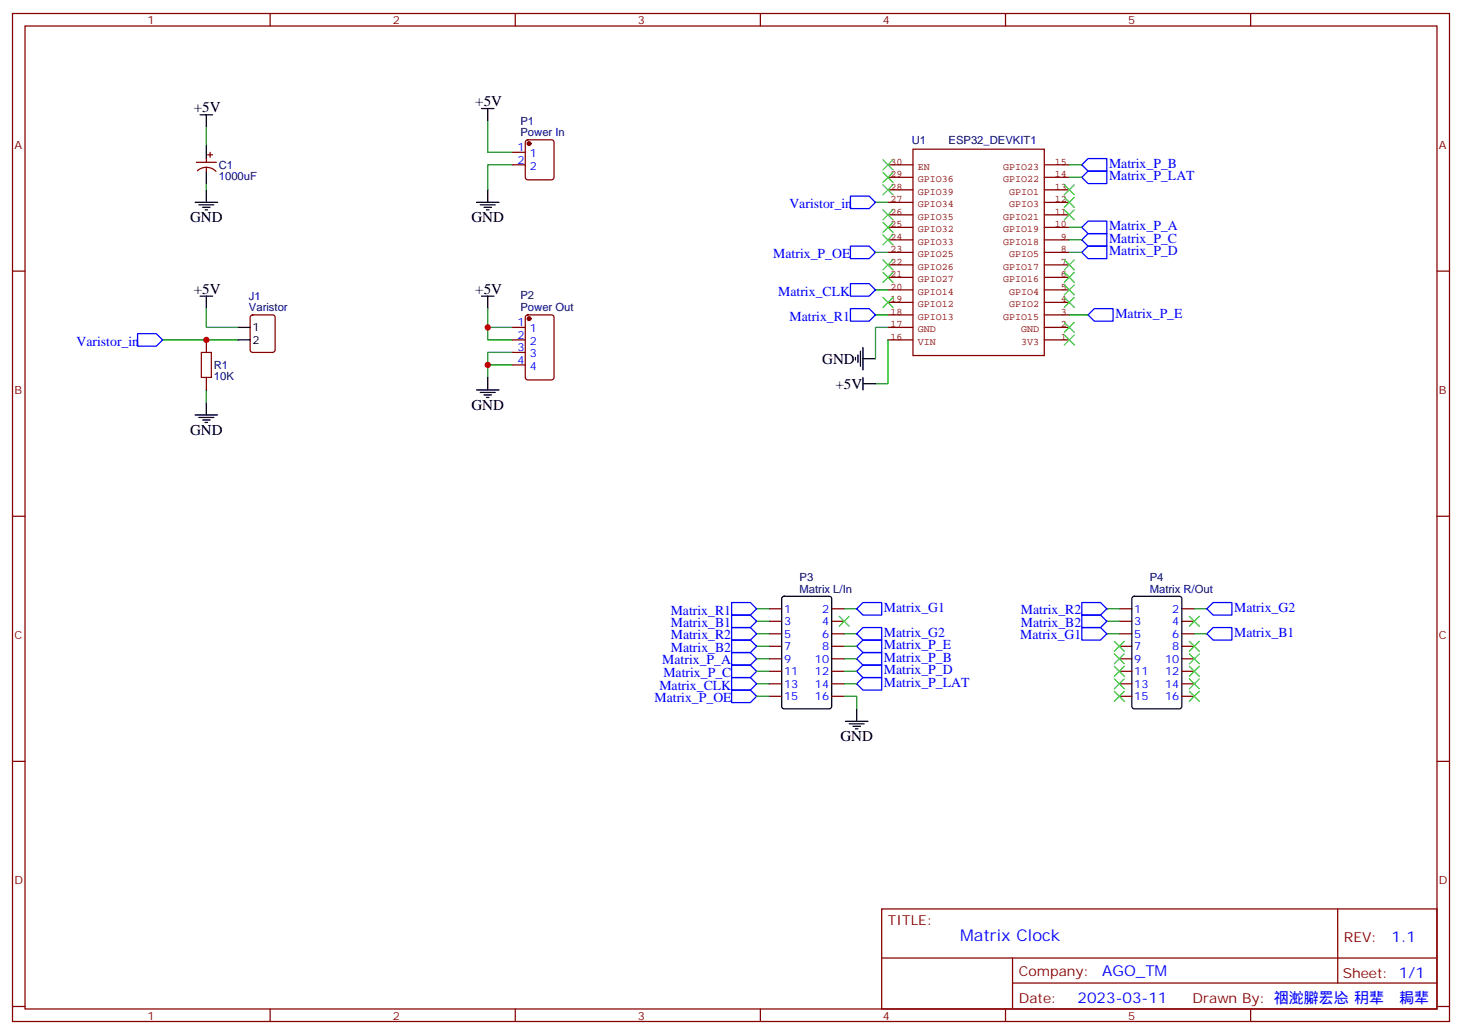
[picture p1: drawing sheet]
<svg xmlns="http://www.w3.org/2000/svg" width="412mm" height="292mm" viewBox="0 0 412 292" stroke-linecap="round" stroke-linejoin="round" font-family="sans-serif">
<g fill="none" stroke="#870000" stroke-width=".35">
<path d="M3.5 3.8h405.4v284.3h-405.4zM7.1 7.3h398.2v277.3h-398.2zM76.2 3.8v3.5M145.3 3.8v3.5M214.5 3.8v3.5M283.6 3.8v3.5M352.8 3.8v3.5M148.4 39.6l.5-.2h6.7l.5 .2 .2 .5v9.9l-.3 .5-.4 .2h-6.7l-.5-.2-.2-.5v-9.9zM55.4 45.8h5.6M55.7 48.2a3.8 3.8 0 0 1 5.2 .1M58.2 44.7v1.1M58.2 47.2v1.1"/>
<path d="M58.6 43.7h1.4M59.3 43v1.4M144.6 43h3.6M144.6 46.5h3.6M3.5 76.5h3.6M405.3 76.5h3.6M58.2 95.9v3.5M70.8 89l.5-.2h5.6l.7 .5v9.4l-.5 .7h-5.8l-.7-.4v-9.5zM144.6 92.4h3.6M144.6 95.9h3.6M144.6 99.4h3.6M148.4 89l.5-.2h6.7l.6 .5 .1 17.2-.5 .6-6.9 .1-.7-.5v-17.2z"/>
<path d="M58.2 106.5v3.5M144.6 102.9h3.6M3.5 145.6h3.6M405.3 145.6h3.6M217 171.7h3.5M217 175.3h3.5M217 178.8h3.5M234.6 171.7h3.5M234.6 175.3h3.5M234.6 178.8h3.5M315.7 171.7h3.6M315.7 175.3h3.6"/>
<path d="M315.7 178.8h3.6M333.4 171.7h3.5M333.4 175.3h3.5M333.4 178.8h3.5M217 182.3h3.5M217 185.8h3.5M217 196.4h3.5M217 192.9h3.5M217 189.4h3.5M234.6 182.3h3.5M234.6 185.8h3.5M234.6 196.4h3.5"/>
<path d="M234.6 192.9h3.5M234.6 189.4h3.5M315.7 182.3h3.6M315.7 185.8h3.6M315.7 196.4h3.6M315.7 192.9h3.6M315.7 189.4h3.6M333.4 182.3h3.5M333.4 185.8h3.5M333.4 196.4h3.5M333.4 192.9h3.5M333.4 189.4h3.5"/>
<path d="M3.5 214.8h3.6M405.3 214.8h3.6M248.7 256.4h156.6v28.2h-156.6zM377.3 256.4v20.9M248.7 270.2h156.5M285.6 277.3h119.6M285.6 270.2v14.2M3.5 283.9h3.6M76.2 284.6v3.5M145.3 284.6v3.5M214.5 284.6v3.5M283.6 284.6v3.5"/>
<path d="M352.8 284.6v3.5M405.3 283.9h3.6"/>
</g>
<g fill="none" stroke="#850000" stroke-width=".35">
<path d="M250.5 46.5h7M250.5 50h7M250.5 53.6h7M250.5 57.1h7M257.5 42.1h37.1v58.2h-37.1zM294.6 46.5h7M294.6 50h7M294.6 53.6h7M294.6 57.1h7M250.5 60.6h7M250.5 64.1h7M250.5 67.7h7"/>
<path d="M250.5 71.2h7M250.5 74.7h7M250.5 78.2h7M294.6 60.6h7M294.6 64.1h7M294.6 67.7h7M294.6 71.2h7M294.6 74.7h7M294.6 78.2h7M250.5 81.8h7M250.5 85.3h7M250.5 88.8h7"/>
<path d="M250.5 92.4h7M250.5 95.9h7M294.6 81.8h7M294.6 85.3h7M294.6 88.8h7M294.6 92.4h7M294.6 95.9h7"/>
</g>
<g fill="none" stroke="#000" stroke-width=".35">
<path d="M56.4 32.4h3.6M58.2 32.4v3.5M135.8 30.6h3.5M137.6 30.6v3.5M55 57.1h6.4M56.1 57.8h4.2M57.1 58.5h2.2M57.9 59.2h.7M58.2 41.2v3.5M58.2 48.3v3.5M58.2 53.6v3.5M134.4 57.1h6.4"/>
<path d="M135.5 57.8h4.2M136.5 58.5h2.1M137.2 59.2h.7M137.6 53.6v3.5M56.4 83.5h3.6M58.2 83.5v3.6M67 92.4h3.6M67 95.9h3.6M135.8 83.5h3.5M137.6 83.5v3.6M242.7 99.1v4.2M243.4 98v6.4"/>
<path d="M55 117.1h6.4M56.1 117.8h4.2M57.1 118.5h2.2M57.9 119.2h.7M58.2 113.5v3.6M134.4 110h6.4M135.5 110.7h4.2M136.5 111.4h2.1M137.2 112.1h.7M137.6 106.5v3.5M241.3 100.8v.7M242 100.1v2.1"/>
<path d="M243.4 101.2h3.5M243.4 106.5v3.5M243.4 108.2h3.5M220.7 168.4l.5-.2h12.7l.6 .4 .1 30.6-.5 .7-12.9 .1-.7-.5v-30.6zM319.5 168.4l.5-.2h12.7l.6 .4 .1 30.6-.5 .7-12.9 .1-.7-.5v-30.6zM241.7 200v3.5M238.5 203.5h6.3M239.5 204.2h4.3M240.6 204.9h2.1M241.3 205.6h.7"/>
</g>
<g fill="none" stroke="#008700" stroke-width=".35">
<path d="M58.2 35.9v5.3M137.6 34.1v8.9h7M58.2 51.8v1.8M144.6 46.5h-7v7.1M246.9 57.1h3.6M301.6 46.5h3.6M301.6 50h3.6M246.9 71.2h3.6M301.6 64.1h3.6M301.6 67.7h3.6M301.6 71.2h3.6M45.9 95.9h21.1"/>
<path d="M58.2 87.1v5.3h8.8M137.6 87.1v5.3h7M137.6 92.4v3.5h7M144.6 99.4h-7v3.5M246.9 81.8h3.6M246.9 88.8h3.6M250.5 95.9v12.3h-3.6M250.5 92.4h-3.6v8.8M301.6 88.8h5.3M58.2 110v3.5M144.6 102.9h-7v3.6M213.4 178.8h3.6"/>
<path d="M213.4 171.7h3.6M213.4 175.3h3.6M238.1 178.8h3.6M238.1 171.7h3.6M312.2 178.8h3.5M312.2 171.7h3.5M312.2 175.3h3.5M336.9 178.8h3.5M336.9 171.7h3.5M213.4 182.3h3.6M213.4 189.4h3.6M213.4 192.9h3.6"/>
<path d="M213.4 185.8h3.6M213.4 196.4h3.6M238.1 196.4h3.6v3.6M238.1 182.3h3.6M238.1 189.4h3.6M238.1 192.9h3.6M238.1 185.8h3.6"/>
</g>
<g fill="none" stroke="#00f" stroke-width=".35">
<path d="M239.9 55.3h5.3l1.7 1.8-1.7 1.7h-5.3zM305.2 46.5l1.7-1.8h5.3v3.6h-5.3zM306.9 48.3h5.3v3.5h-5.3l-1.7-1.8zM239.9 69.4h5.3l1.7 1.8-1.7 1.8h-5.3zM305.2 71.2l1.7-1.8h5.3v3.6h-5.3zM306.9 65.9h5.3v3.5h-5.3l-1.7-1.7zM306.9 62.4h5.3v3.5h-5.3l-1.7-1.8zM38.8 94.1h5.3l1.8 1.8-1.8 1.7h-5.3zM239.9 87.1h5.3l1.7 1.7-1.7 1.8h-5.3zM239.9 80h5.3l1.7 1.8-1.7 1.7h-5.3zM306.9 88.8l1.8-1.7h5.3v3.5h-5.3zM206.4 170h5.3l1.7 1.7-1.7 1.8h-5.3z"/>
<path d="M206.4 173.5h5.3l1.7 1.8-1.7 1.7h-5.3zM206.4 177h5.3l1.7 1.8-1.7 1.8h-5.3zM241.7 171.7l1.7-1.7h5.3v3.5h-5.3zM241.7 178.8l1.7-1.8h5.3v3.6h-5.3zM305.2 170h5.2l1.8 1.7-1.8 1.8h-5.2zM305.2 173.5h5.2l1.8 1.8-1.8 1.7h-5.2zM305.2 177h5.2l1.8 1.8-1.8 1.8h-5.2zM340.4 171.7l1.8-1.7h5.3v3.5h-5.3zM342.2 177h5.3v3.6h-5.3l-1.8-1.8zM206.4 187.6h5.3l1.7 1.8-1.7 1.7h-5.3zM206.4 184.1h5.3l1.7 1.7-1.7 1.8h-5.3zM206.4 194.7h5.3l1.7 1.7-1.7 1.8h-5.3z"/>
<path d="M206.4 191.1h5.3l1.7 1.8-1.7 1.8h-5.3zM206.4 180.6h5.3l1.7 1.7-1.7 1.8h-5.3zM241.7 182.3l1.7-1.7h5.3v3.5h-5.3zM241.7 189.4l1.7-1.8h5.3v3.5h-5.3zM241.7 192.9l1.7-1.8h5.3v3.6h-5.3zM241.7 185.8l1.7-1.7h5.3v3.5h-5.3z"/>
</g>
<g fill="none" stroke="#3c3" stroke-width=".35">
<path d="M249.1 45.1l2.8 2.8M249.1 48.6l2.8 2.8M249.1 52.1l2.8 2.9M249.1 59.2l2.8 2.8M251.9 45.1l-2.8 2.8M251.9 48.6l-2.8 2.8M251.9 52.1l-2.8 2.9M251.9 59.2l-2.8 2.8M300.2 52.1l2.8 2.9M300.2 55.7l2.8 2.8M300.2 59.2l2.8 2.8M303 52.1l-2.8 2.9"/>
<path d="M303 55.7l-2.8 2.8M303 59.2l-2.8 2.8M249.1 62.7l2.8 2.8M249.1 66.3l2.8 2.8M249.1 73.3l2.8 2.8M249.1 76.8l2.8 2.9M251.9 62.7l-2.8 2.8M251.9 66.3l-2.8 2.8M251.9 73.3l-2.8 2.8M251.9 76.8l-2.8 2.9M300.2 73.3l2.8 2.8M300.2 76.8l2.8 2.9"/>
<path d="M303 73.3l-2.8 2.8M303 76.8l-2.8 2.9M249.1 83.9l2.8 2.8M251.9 83.9l-2.8 2.8M300.2 83.9l2.8 2.8M300.2 80.4l2.8 2.8M300.2 90.9l2.8 2.9M300.2 94.5l2.8 2.8M303 83.9l-2.8 2.8M303 80.4l-2.8 2.8M303 90.9l-2.8 2.9M303 94.5l-2.8 2.8"/>
<path d="M236.7 173.8l2.8 2.9M239.5 173.8l-2.8 2.9M335.5 173.8l2.8 2.9M338.3 173.8l-2.8 2.9M314.3 195l2.8 2.8M314.3 191.5l2.8 2.8M314.3 188l2.8 2.8M314.3 184.4l2.8 2.9M314.3 180.9l2.8 2.8M317.1 195l-2.8 2.8M317.1 191.5l-2.8 2.8M317.1 188l-2.8 2.8"/>
<path d="M317.1 184.4l-2.8 2.9M317.1 180.9l-2.8 2.8M335.5 180.9l2.8 2.8M335.5 184.4l2.8 2.9M335.5 188l2.8 2.8M335.5 191.5l2.8 2.8M335.5 195l2.8 2.8M338.3 180.9l-2.8 2.8M338.3 184.4l-2.8 2.9M338.3 188l-2.8 2.8M338.3 191.5l-2.8 2.8M338.3 195l-2.8 2.8"/>
</g>
<path d="M56.8 99.4h2.8v7.1h-2.8z" fill="none" stroke="#a10000" stroke-width=".35"/>
<g fill="#870000" stroke="#870000" stroke-width=".35">
<circle cx="149.2" cy="40.5" r=".53"/>
<circle cx="149.2" cy="89.9" r=".53"/>
</g>
<g fill="#c00">
<circle cx="58.2" cy="95.9" r=".88"/>
<circle cx="137.6" cy="102.9" r=".88"/>
<circle cx="137.6" cy="92.4" r=".88"/>
</g>
<text font-size="4.6" fill="#00f" x="270.8" y="265.4">Matrix Clock</text>
<g font-size="4.2">
<text x="134.1" y="29.9">+5V</text>
<text x="54.7" y="31.7">+5V</text>
<text x="53.6" y="62.7">GND</text>
<text x="133" y="62.7">GND</text>
<text x="54.7" y="82.8">+5V</text>
<text x="134.1" y="82.8">+5V</text>
<text x="232" y="102.6">GND</text>
<text x="235.7" y="109.7">+5V</text>
<text x="133" y="115.6">GND</text>
<text x="53.6" y="122.7">GND</text>
<text x="237.1" y="209.1">GND</text>
</g>
<g font-size="4.2" fill="#00f">
<text x="392.5" y="265.7">1.1</text>
<text x="310.9" y="275.2">AGO_TM</text>
<text x="304" y="283">2023-03-11</text>
</g>
<g font-size="3.9" fill="#00f">
<text x="312.9" y="47.4">Matrix_P_B</text>
<text x="312.9" y="50.9">Matrix_P_LAT</text>
<text x="222.7" y="58.7">Varistor_in</text>
<text x="312.9" y="65">Matrix_P_A</text>
<text x="312.9" y="68.5">Matrix_P_C</text>
<text x="218.1" y="72.8">Matrix_P_OE</text>
<text x="312.9" y="72.1">Matrix_P_D</text>
<text x="219.5" y="83.6">Matrix_CLK</text>
<text x="314.6" y="89.7">Matrix_P_E</text>
<text x="222.7" y="90.6">Matrix_R1</text>
<text x="21.6" y="97.5">Varistor_in</text>
<text x="189.2" y="173.5">Matrix_R1</text>
<text x="249.4" y="172.6">Matrix_G1</text>
<text x="288" y="173.3">Matrix_R2</text>
<text x="348.1" y="172.6">Matrix_G2</text>
<text x="189.2" y="176.8">Matrix_B1</text>
<text x="249.4" y="179.7">Matrix_G2</text>
<text x="288" y="176.8">Matrix_B2</text>
<text x="348.1" y="179.7">Matrix_B1</text>
<text x="189.2" y="183.9">Matrix_B2</text>
<text x="189.2" y="180.4">Matrix_R2</text>
<text x="249.4" y="183.2">Matrix_P_E</text>
<text x="287.8" y="180.4">Matrix_G1</text>
<text x="186.8" y="187.4">Matrix_P_A</text>
<text x="187.1" y="191.1">Matrix_P_C</text>
<text x="249.4" y="190.3">Matrix_P_D</text>
<text x="249.4" y="186.7">Matrix_P_B</text>
<text x="186" y="194.7">Matrix_CLK</text>
<text x="249.4" y="193.8">Matrix_P_LAT</text>
<text x="184.6" y="198">Matrix_P_OE</text>
</g>
<g font-size="3.9" fill="#800">
<text x="250.5" y="261">TITLE:</text>
<text x="379.1" y="265.7">REV:</text>
<text x="287.4" y="275.2">Company:</text>
<text x="378.7" y="275.8">Sheet: 1/1</text>
<text x="287.4" y="282.9">Date:</text>
<text x="336.4" y="282.9">Drawn By: 䄄㵃䑀䍔㤀 䄴㹃둏䎤㹃</text>
</g>
<g font-size="3.2" fill="#800">
<text x="41.6" y="6.8">1</text>
<text x="110.8" y="6.8">2</text>
<text x="179.9" y="6.8">3</text>
<text x="249.1" y="6.8">4</text>
<text x="318.2" y="6.8">5</text>
<text x="4.1" y="41.9">A</text>
<text x="405.9" y="41.9">A</text>
<text x="4.1" y="111.1">B</text>
<text x="405.9" y="111.1">B</text>
<text x="4.1" y="180.2">C</text>
<text x="405.9" y="180.2">C</text>
<text x="4.1" y="249.3">D</text>
<text x="405.9" y="249.3">D</text>
<text x="41.6" y="287.6">1</text>
<text x="110.8" y="287.6">2</text>
<text x="179.9" y="287.6">3</text>
<text x="249.1" y="287.6">4</text>
<text x="318.2" y="287.6">5</text>
</g>
<g font-size="3.2" fill="#000080">
<text x="146.8" y="35.2">P1</text>
<text x="146.8" y="38.4">Power In</text>
<text x="257.2" y="40.6">U1</text>
<text x="267.6" y="40.6">ESP32_DEVKIT1</text>
<text x="61.7" y="47.6">C1</text>
<text x="61.7" y="50.8">1000uF</text>
<text x="70.2" y="87.8">Varistor</text>
<text x="70.2" y="84.6">J1</text>
<text x="146.8" y="87.6">Power Out</text>
<text x="146.8" y="84.4">P2</text>
<text x="60.3" y="107.2">10K</text>
<text x="60.3" y="104">R1</text>
<text x="225.5" y="167.1">Matrix L/In</text>
<text x="225.5" y="163.9">P3</text>
<text x="324.3" y="167.1">Matrix R/Out</text>
<text x="324.3" y="163.9">P4</text>
</g>
<g font-size="3.2" fill="#00f">
<text x="146" y="42.6">1</text>
<text x="146" y="46.1">2</text>
<text x="149.5" y="44.4">1</text>
<text x="149.5" y="47.9">2</text>
<text x="146" y="92">1</text>
<text x="146" y="95.5">2</text>
<text x="149.5" y="93.8">1</text>
<text x="146" y="99.1">3</text>
<text x="149.5" y="97.3">2</text>
<text x="149.5" y="100.8">3</text>
<text x="146" y="102.6">4</text>
<text x="149.5" y="104.4">4</text>
<text x="221.2" y="172.8">1</text>
<text x="231.9" y="172.8">2</text>
<text x="320" y="172.8">1</text>
<text x="330.7" y="172.8">2</text>
<text x="221.2" y="176.3">3</text>
<text x="221.2" y="179.8">5</text>
<text x="231.9" y="176.3">4</text>
<text x="231.9" y="179.8">6</text>
<text x="320" y="176.3">3</text>
<text x="320" y="179.8">5</text>
<text x="330.7" y="176.3">4</text>
<text x="330.7" y="179.8">6</text>
<text x="221.2" y="183.4">7</text>
<text x="231.9" y="183.4">8</text>
<text x="320" y="183.4">7</text>
<text x="330.7" y="183.4">8</text>
<text x="221.2" y="186.9">9</text>
<text x="221.2" y="190.4">11</text>
<text x="229.9" y="186.9">10</text>
<text x="229.9" y="190.4">12</text>
<text x="320" y="186.9">9</text>
<text x="320" y="190.4">11</text>
<text x="328.6" y="186.9">10</text>
<text x="328.6" y="190.4">12</text>
<text x="221.2" y="197.5">15</text>
<text x="221.2" y="194">13</text>
<text x="229.9" y="197.5">16</text>
<text x="229.9" y="194">14</text>
<text x="320" y="197.5">15</text>
<text x="320" y="194">13</text>
<text x="328.6" y="197.5">16</text>
<text x="328.6" y="194">14</text>
</g>
<g font-size="3.2">
<text x="71.3" y="93.4">1</text>
<text x="71.3" y="96.9">2</text>
</g>
<g font-size="2.8" fill="#840000">
<text x="251.2" y="46.5">30</text>
<text x="258.9" y="47.8">EN</text>
<text x="283" y="47.8">GPIO23</text>
<text x="297.5" y="46.5">15</text>
<text x="251.2" y="50">29</text>
<text x="251.2" y="53.5">28</text>
<text x="258.9" y="51.3">GPIO36</text>
<text x="283" y="51.3">GPIO22</text>
<text x="297.5" y="53.5">13</text>
<text x="297.5" y="50">14</text>
<text x="251.2" y="57">27</text>
<text x="258.9" y="54.9">GPIO39</text>
<text x="258.9" y="58.4">GPIO34</text>
<text x="284.7" y="58.4">GPIO3</text>
<text x="284.7" y="54.9">GPIO1</text>
<text x="297.5" y="57">12</text>
<text x="251.2" y="60.6">26</text>
<text x="251.2" y="64.1">25</text>
<text x="258.9" y="61.9">GPIO35</text>
<text x="258.9" y="65.5">GPIO32</text>
<text x="283" y="65.5">GPIO19</text>
<text x="283" y="61.9">GPIO21</text>
<text x="297.5" y="64.1">10</text>
<text x="297.5" y="60.6">11</text>
<text x="251.2" y="67.6">24</text>
<text x="251.2" y="71.2">23</text>
<text x="258.9" y="69">GPIO33</text>
<text x="283" y="69">GPIO18</text>
<text x="299.2" y="71.2">8</text>
<text x="299.2" y="67.6">9</text>
<text x="251.2" y="74.7">22</text>
<text x="258.9" y="72.5">GPIO25</text>
<text x="258.9" y="76">GPIO26</text>
<text x="283" y="76">GPIO17</text>
<text x="284.7" y="72.5">GPIO5</text>
<text x="299.2" y="74.7">7</text>
<text x="251.2" y="78.2">21</text>
<text x="251.2" y="81.7">20</text>
<text x="258.9" y="79.6">GPIO27</text>
<text x="258.9" y="83.1">GPIO14</text>
<text x="283" y="79.6">GPIO16</text>
<text x="284.7" y="83.1">GPIO4</text>
<text x="299.2" y="81.7">5</text>
<text x="299.2" y="78.2">6</text>
<text x="251.2" y="85.3">19</text>
<text x="251.2" y="88.8">18</text>
<text x="258.9" y="86.6">GPIO12</text>
<text x="284.7" y="86.6">GPIO2</text>
<text x="299.2" y="88.8">3</text>
<text x="299.2" y="85.3">4</text>
<text x="251.2" y="92.3">17</text>
<text x="251.2" y="95.8">16</text>
<text x="258.9" y="90.2">GPIO13</text>
<text x="258.9" y="93.7">GND</text>
<text x="283" y="90.2">GPIO15</text>
<text x="288.1" y="93.7">GND</text>
<text x="299.2" y="95.8">1</text>
<text x="299.2" y="92.3">2</text>
<text x="258.9" y="97.2">VIN</text>
<text x="288.1" y="97.2">3V3</text>
</g>
</svg>
